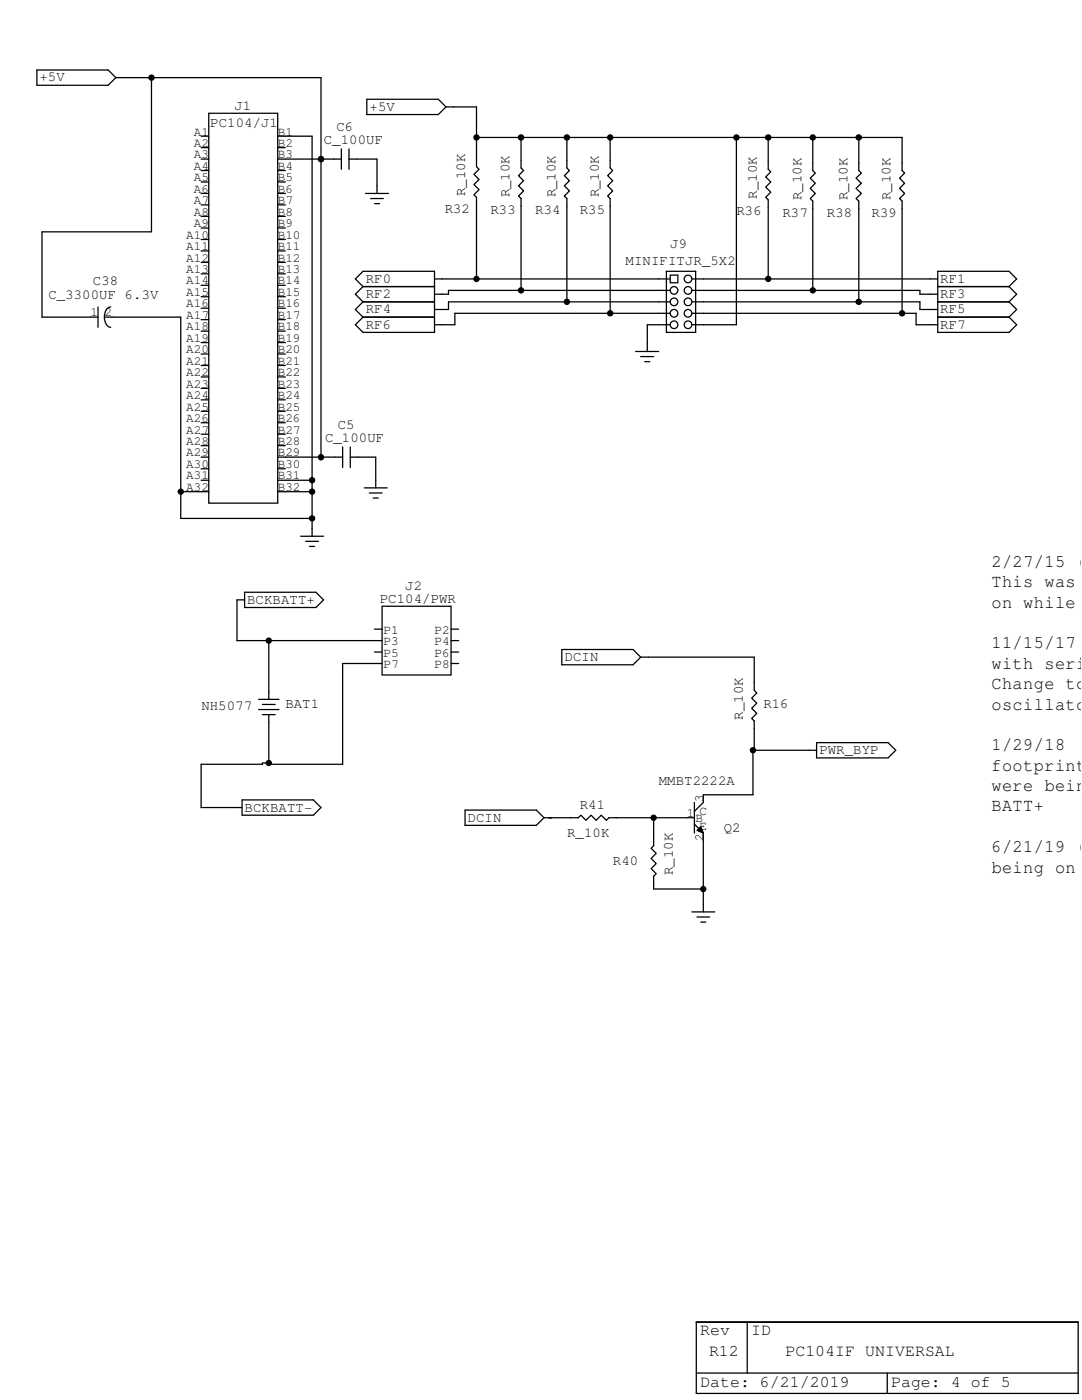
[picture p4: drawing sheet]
<svg xmlns="http://www.w3.org/2000/svg" width="216mm" height="279mm" viewBox="0 0 216 279" stroke-linecap="round" stroke-linejoin="round" font-family="sans-serif">
<g fill="none" stroke="#000" stroke-width=".25">
<path d="M72.9 38.6h4.6M74 39.6h2.5M75.2 37.1v1.5M121.8 32v1.5l.5 .5-1.1 1.1 1.1 1-1.1 1 1.1 1-1.1 1 .6 .5v1.5M74.7 40.6h1M18 63.3h1.6M19.6 61.3v4M20.8 63.3h1.6M22.1 61.3a1.76 1.76 0 0 0-1.3 2 1.79 1.79 0 0 0 1.3 2M72.7 97.4h4.6M73.7 98.4h2.5M74.5 99.4h1"/>
<path d="M75 95.8v1.6M47.3 119.7h1.5M48.8 118.2h14.2l1.6 1.5-1.6 1.5h-14.2zM48.3 159.6h14.2l1.6 1.6-1.6 1.5h-14.2zM140.3 158.6v1.5l-1.7 1.8M46.8 161.2h1.5M113.9 163.2h1.5l.5-.5 1 1 1-1 1.1 1 1-1 1 1 .5-.5h1.5M130.4 167.3v1.5l-.5 .5 1 1-1 1 1 1-1 1.1 1 1-.5 .5v1.5M137 163.2h1.6M138.6 160.1v6.1M138.6 164.5l1.7 1.7v1.6M139.1 165.7l.7-.7 .5 1.2z"/>
</g>
<path d="M139.1 165.7l.7-.7 .5 1.2z" fill="#000"/>
<path d="M133.7 54.9h1.6v1.5h-1.6z" fill-rule="evenodd" fill="#fff"/>
<path d="M133.7 54.9h1.6v1.5h-1.6z" fill="none" stroke="#000" stroke-width=".25"/>
<circle cx="134.5" cy="58" r=".76" fill="#fff"/>
<circle cx="134.5" cy="58" r=".76" fill="none" stroke="#000" stroke-width=".25"/>
<circle cx="134.5" cy="60.2" r=".76" fill="#fff"/>
<circle cx="134.5" cy="60.2" r=".76" fill="none" stroke="#000" stroke-width=".25"/>
<circle cx="134.5" cy="62.5" r=".76" fill="#fff"/>
<circle cx="134.5" cy="62.5" r=".76" fill="none" stroke="#000" stroke-width=".25"/>
<circle cx="134.5" cy="64.8" r=".76" fill="#fff"/>
<circle cx="134.5" cy="64.8" r=".76" fill="none" stroke="#000" stroke-width=".25"/>
<circle cx="137.3" cy="64.8" r=".76" fill="#fff"/>
<circle cx="137.3" cy="64.8" r=".76" fill="none" stroke="#000" stroke-width=".25"/>
<circle cx="137.3" cy="62.5" r=".76" fill="#fff"/>
<circle cx="137.3" cy="62.5" r=".76" fill="none" stroke="#000" stroke-width=".25"/>
<circle cx="137.3" cy="60.2" r=".76" fill="#fff"/>
<circle cx="137.3" cy="60.2" r=".76" fill="none" stroke="#000" stroke-width=".25"/>
<circle cx="137.3" cy="58" r=".76" fill="#fff"/>
<circle cx="137.3" cy="58" r=".76" fill="none" stroke="#000" stroke-width=".25"/>
<circle cx="137.3" cy="55.7" r=".76" fill="#fff"/>
<g fill="none" stroke="#000" stroke-width=".25">
<path d="M131.4 55.7h2.3M131.4 58h2.3M133 54.1h5.8v12.2h-5.8zM138 55.7h2.3M138 58h2.3M131.4 60.2h2.3M131.4 62.5h2.3M131.4 64.8h2.3M138 60.2h2.3M138 62.5h2.3M138 64.8h2.3"/>
<circle cx="137.3" cy="55.7" r=".76"/>
</g>
<path d="M41.7 22.6h13.7v77.8h-13.7z" fill-rule="evenodd" fill="#fff"/>
<g fill="none" stroke="#000" stroke-width=".25">
<path d="M7.4 14h14.2l1.5 1.5-1.5 1.5h-14.2zM23.1 15.5h1.5M73.2 19.8h14.3l1.5 1.5-1.5 1.6h-14.3zM40.1 27.2h1.6M40.1 29.5h1.6M40.1 31.8h1.6M40.1 34h1.6M40.1 36.3h1.6M40.1 38.6h1.6M41.7 22.6h13.7v77.8h-13.7zM55.4 27.2h1.5M55.4 29.5h1.5"/>
<path d="M55.4 31.8h1.5M55.4 34h1.5M55.4 36.3h1.5M55.4 38.6h1.5M66.6 31.8h1.5M68.1 29.7v4.1M69.6 31.8h1.6M69.6 29.7v4.1M89 21.3h1.5M95.1 31.8v1.5l.5 .5-1 1 1 1-1 1 1 1-1 1.1 .5 .5v1.5M104 32v1.5l.5 .5-1 1.1 1 1-1 1 1 1-1 1 .5 .5v1.5M113.1 32v1.5l.5 .5-1 1.1 1 1-1 1 1 1-1 1 .5 .5v1.5"/>
<path d="M153.3 32.3v1.5l.5 .5-1 1 1 1-1 1 1 1.1-1 1 .5 .5v1.5M162.2 32.5v1.5l.5 .5-1 1.1 1 1-1 1 1 1-1 1 .5 .5v1.6M171.4 32.5v1.5l.5 .5-1.1 1.1 1.1 1-1.1 1 1.1 1-1.1 1 .6 .5v1.6M180 32.5v1.5l.5 .5-1 1.1 1 1-1 1 1 1-1 1 .5 .5v1.6M40.1 40.9h1.6M40.1 43.2h1.6M40.1 45.5h1.6M40.1 47.8h1.6M40.1 50.1h1.6M40.1 52.4h1.6M40.1 54.7h1.6M40.1 56.9h1.6"/>
<path d="M40.1 59.2h1.6M55.4 40.9h1.5M55.4 43.2h1.5M55.4 45.5h1.5M55.4 47.8h1.5M55.4 50.1h1.5M55.4 52.4h1.5M55.4 54.7h1.5M55.4 56.9h1.5M55.4 59.2h1.5M72.4 57.2h14.3M72.4 57.2l-1.5-1.5 1.5-1.6h14.3v12.2h-14.3l-1.5-1.5 1.5-1.5"/>
<path d="M72.4 57.2l-1.5 1.5 1.5 1.5M86.7 55.7h1.5M86.7 58.7h1.5M185.6 55.7h1.5M185.6 58.7h1.5M187.1 57.2h14.2M201.3 57.2l1.6-1.5-1.6-1.6h-14.2v12.2h14.2l1.6-1.5-1.6-1.5M201.3 57.2l1.6 1.5-1.6 1.5M40.1 61.5h1.6M40.1 63.8h1.6M40.1 66.1h1.6M40.1 68.4h1.6"/>
<path d="M40.1 70.7h1.6M40.1 72.9h1.6M40.1 75.2h1.6M40.1 77.5h1.6M40.1 79.8h1.6M55.4 61.5h1.5M55.4 63.8h1.5M55.4 66.1h1.5M55.4 68.4h1.5M55.4 70.7h1.5M55.4 72.9h1.5M55.4 75.2h1.5"/>
<path d="M55.4 77.5h1.5M55.4 79.8h1.5M72.4 60.2h14.3M72.4 63.3h14.3M72.4 60.2l-1.5 1.6 1.5 1.5M86.7 61.8h1.5M86.7 64.8h1.5M126.8 70.1h4.6M127.8 71.2h2.6M128.7 72.2h1M129.2 68.6v1.5M185.6 61.8h1.5"/>
<path d="M185.6 64.8h1.5M187.1 60.2h14.2M187.1 63.3h14.2M201.3 60.2l1.6 1.6-1.6 1.5M40.1 82.1h1.6M40.1 84.4h1.6M40.1 86.7h1.6M40.1 88.9h1.6M40.1 91.2h1.6M40.1 93.6h1.6M40.1 95.8h1.6M40.1 98.1h1.6"/>
<path d="M55.4 82.1h1.5M55.4 84.4h1.5M55.4 86.7h1.5M55.4 88.9h1.5M55.4 91.2h1.5M55.4 93.6h1.5M55.4 95.8h1.5M55.4 98.1h1.5M66.8 91.2h1.6M68.4 89.2v4.1M69.9 91.2h1.5M69.9 89.2v4.1"/>
<path d="M60 107h4.6M61 108h2.5M61.8 109.1h1M62.3 105.5v1.5M112.1 129.6h14.2l1.5 1.5-1.5 1.6h-14.2zM127.8 131.1h1.6M150.5 136.2v1.6l.5 .5-1 1 1 1-1 1.1 1 1-1 1 .5 .5v1.5M161.4 149.7h1.5M162.9 148.2h14.3l1.5 1.5-1.5 1.6h-14.3zM92.8 161.7h14.2l1.5 1.5-1.5 1.5h-14.2zM108.5 163.2h1.6M138 182h4.6"/>
<path d="M139.1 183h2.5M139.8 184h1M140.3 180.5v1.5"/>
</g>
<path d="M76.2 121h13.8v13.7h-13.8z" fill-rule="evenodd" fill="#fff"/>
<g fill="none" stroke="#000" stroke-width=".25">
<path d="M24.6 15.5h39.5v75.7M30.2 15.5v30.8h-21.8v17h9.6M56.9 31.8h9.7M56.9 27.2h5.4v78.3M71.2 31.8h4v5.3M90.5 21.3h4.6v10.5M95.1 27.4h84.9v5.1M104 27.4v4.6M113.1 27.4v4.6M121.8 27.4v4.6M146.9 27.4v37.4h-6.6M153.3 27.4v4.9"/>
<path d="M162.2 27.4v5.1M171.4 27.4v5.1M88.2 55.7h43.2M95.1 40.9v14.8M104 41.1v16.9M113.1 41.1v19.1M121.8 41.1v21.4M131.4 58h-41.9v.7h-1.3M140.3 58h43.3v.7h2M140.3 55.7h45.3M153.3 41.4v14.3M162.2 41.7v16.3"/>
<path d="M171.4 41.7v18.5M180 41.7v20.8M22.4 63.3h13.7v40.2h26.2M131.4 64.8h-2.2v3.8M131.4 62.5h-40.6v2.3h-2.6M131.4 60.2h-41.9v1.6h-1.3M140.3 62.5h42.5v2.3h2.8M140.3 60.2h43.3v1.6h2M36.1 98.1h4M56.9 91.2h9.9M56.9 98.1h5.4M56.9 95.8h5.4"/>
<path d="M71.4 91.2h3.6v4.6M47.3 119.7v8.1h28.9M51.6 139.6h4.1M53.6 127.8v11.8M74.7 125.6h1.5M74.7 130.1h1.5M76.2 121h13.8v13.7h-13.8zM76.2 132.4h-7.8v20.1h-14.8v-9.9M90 125.6h1.5M90 127.8h1.5M90 130.1h1.5M90 132.4h1.5"/>
<path d="M129.4 131.1h21.1v5.1M51.6 141.6h4.1M52.4 140.6h2.5M52.4 142.6h2.5M53.6 152.3h-1.2v.2h-12.3v8.7h6.7M150.5 145.4v4.3M161.4 149.7h-11.2v8.9h-9.9M109.6 163.2h.1M109.6 163.2h4.3M123 163.2h14M130.4 163.2v4.1M130.4 176.4v1h9.9"/>
<path d="M140.3 167.8v12.7M138.9 263.9h76.2v14.2h-76.2zM138.9 274h76.2M149.1 263.9v10.1M177 274v4.1"/>
<circle cx="30.2" cy="15.5" r=".51"/>
<circle cx="64" cy="31.8" r=".51"/>
<circle cx="95.1" cy="27.4" r=".51"/>
<circle cx="104" cy="27.4" r=".51"/>
<circle cx="113.1" cy="27.4" r=".51"/>
<circle cx="121.8" cy="27.4" r=".51"/>
<circle cx="146.9" cy="27.4" r=".51"/>
<circle cx="153.3" cy="27.4" r=".51"/>
<circle cx="162.2" cy="27.4" r=".51"/>
<circle cx="171.4" cy="27.4" r=".52"/>
<circle cx="95.1" cy="55.7" r=".51"/>
<circle cx="104" cy="57.9" r=".51"/>
<circle cx="153.3" cy="55.7" r=".51"/>
<circle cx="162.2" cy="57.9" r=".5"/>
<circle cx="113.1" cy="60.2" r=".51"/>
<circle cx="121.8" cy="62.5" r=".51"/>
<circle cx="171.4" cy="60.2" r=".52"/>
<circle cx="180" cy="62.5" r=".51"/>
<circle cx="36.1" cy="98.1" r=".5"/>
<circle cx="62.3" cy="95.8" r=".51"/>
<circle cx="62.3" cy="98.1" r=".51"/>
<circle cx="64" cy="91.2" r=".52"/>
<circle cx="62.3" cy="103.5" r=".51"/>
<circle cx="53.6" cy="127.9" r=".51"/>
<circle cx="53.6" cy="152.3" r=".51"/>
<circle cx="150.2" cy="149.7" r=".51"/>
<circle cx="130.4" cy="163.2" r=".51"/>
<circle cx="140.3" cy="177.4" r=".51"/>
</g>
<g fill="#000">
<circle cx="30.2" cy="15.5" r=".51"/>
<circle cx="64" cy="31.8" r=".51"/>
<circle cx="95.1" cy="27.4" r=".51"/>
<circle cx="104" cy="27.4" r=".51"/>
<circle cx="113.1" cy="27.4" r=".51"/>
<circle cx="121.8" cy="27.4" r=".51"/>
<circle cx="146.9" cy="27.4" r=".51"/>
<circle cx="153.3" cy="27.4" r=".51"/>
<circle cx="162.2" cy="27.4" r=".51"/>
<circle cx="171.4" cy="27.4" r=".52"/>
<circle cx="95.1" cy="55.7" r=".51"/>
<circle cx="104" cy="57.9" r=".51"/>
<circle cx="153.3" cy="55.7" r=".51"/>
<circle cx="162.2" cy="57.9" r=".5"/>
<circle cx="113.1" cy="60.2" r=".51"/>
<circle cx="121.8" cy="62.5" r=".51"/>
<circle cx="171.4" cy="60.2" r=".52"/>
<circle cx="180" cy="62.5" r=".51"/>
<circle cx="36.1" cy="98.1" r=".5"/>
<circle cx="62.3" cy="95.8" r=".51"/>
<circle cx="62.3" cy="98.1" r=".51"/>
<circle cx="64" cy="91.2" r=".52"/>
<circle cx="62.3" cy="103.5" r=".51"/>
<circle cx="53.6" cy="127.9" r=".51"/>
<circle cx="53.6" cy="152.3" r=".51"/>
<circle cx="150.2" cy="149.7" r=".51"/>
<circle cx="130.4" cy="163.2" r=".51"/>
<circle cx="140.3" cy="177.4" r=".51"/>
</g>
<g font-size="3.6">
<text x="197.8" y="113.1">2/27/15 (</text>
<text x="197.8" y="117.2">This was</text>
<text x="197.8" y="121.3">on while</text>
<text x="197.8" y="129.4">11/15/17</text>
<text x="197.8" y="133.5">with seria</text>
<text x="197.8" y="137.5">Change to</text>
<text x="197.8" y="141.6">oscillator</text>
<text x="197.8" y="149.7">1/29/18</text>
<text x="197.8" y="153.8">footprint</text>
<text x="197.8" y="157.9">were bein</text>
<text x="197.8" y="161.9">BATT+</text>
<text x="197.8" y="170.1">6/21/19 (</text>
<text x="197.8" y="174.2">being on</text>
</g>
<g font-size="3.3">
<text x="139.7" y="266.5">Rev</text>
<text x="149.9" y="266.5">ID</text>
<text x="141.5" y="270.6">R12</text>
<text x="156.7" y="270.6">PC104IF UNIVERSAL</text>
<text x="139.7" y="276.9">Date: 6/21/2019</text>
<text x="177.8" y="276.9">Page: 4 of 5</text>
</g>
<g font-size="2.8">
<text x="7.9" y="16.3">+5V</text>
<text x="46.8" y="21.9">J1</text>
<text x="73.7" y="22.1">+5V</text>
<text x="42" y="25.4">PC104/J1</text>
<text x="64.6" y="28.7">C_100UF</text>
<text x="67.1" y="26.2">C6</text>
<text x="92.8" y="39.2" transform="rotate(-90 92.8 39.2)">R_10K</text>
<text x="101.7" y="39.4" transform="rotate(-90 101.7 39.4)">R_10K</text>
<text x="110.9" y="39.4" transform="rotate(-90 110.9 39.4)">R_10K</text>
<text x="119.5" y="39.4" transform="rotate(-90 119.5 39.4)">R_10K</text>
<text x="151" y="39.7" transform="rotate(-90 151 39.7)">R_10K</text>
<text x="159.9" y="39.9" transform="rotate(-90 159.9 39.9)">R_10K</text>
<text x="169.1" y="39.9" transform="rotate(-90 169.1 39.9)">R_10K</text>
<text x="177.7" y="39.9" transform="rotate(-90 177.7 39.9)">R_10K</text>
<text x="88.7" y="42.5">R32</text>
<text x="97.9" y="42.7">R33</text>
<text x="106.8" y="42.7">R34</text>
<text x="115.7" y="42.7">R35</text>
<text x="146.9" y="43">R36</text>
<text x="156.1" y="43.2">R37</text>
<text x="165" y="43.2">R38</text>
<text x="173.9" y="43.2">R39</text>
<text x="124.8" y="52.9">MINIFITJR_5X2</text>
<text x="133.7" y="49.6">J9</text>
<text x="9.7" y="59.7">C_3300UF 6.3V</text>
<text x="18.5" y="56.9">C38</text>
<text x="73" y="56.4">RF0</text>
<text x="73" y="59.5">RF2</text>
<text x="187.6" y="56.4">RF1</text>
<text x="187.6" y="59.5">RF3</text>
<text x="73" y="62.5">RF4</text>
<text x="73" y="65.6">RF6</text>
<text x="187.6" y="62.5">RF5</text>
<text x="187.6" y="65.6">RF7</text>
<text x="64.9" y="88.2">C_100UF</text>
<text x="67.4" y="85.7">C5</text>
<text x="80.9" y="117.7">J2</text>
<text x="49.3" y="120.5">BCKBATT+</text>
<text x="75.8" y="120.3">PC104/PWR</text>
<text x="112.6" y="132">DCIN</text>
<text x="40.2" y="141.6">NH5077</text>
<text x="56.9" y="141.4">BAT1</text>
<text x="148.2" y="143.6" transform="rotate(-90 148.2 143.6)">R_10K</text>
<text x="152.3" y="141.4">R16</text>
<text x="163.5" y="150.5">PWR_BYP</text>
<text x="48.8" y="162">BCKBATT-</text>
<text x="115.7" y="161.5">R41</text>
<text x="131.4" y="156.6">MMBT2222A</text>
<text x="93.3" y="164">DCIN</text>
<text x="113.2" y="167">R_10K</text>
<text x="144.4" y="166">Q2</text>
<text x="122.3" y="172.6">R40</text>
<text x="134.2" y="174.7" transform="rotate(-90 134.2 174.7)">R_10K</text>
</g>
<g font-size="2.5">
<text x="38.7" y="27.1">A1</text>
<text x="38.7" y="29.3">A2</text>
<text x="55.4" y="29.3">B2</text>
<text x="55.4" y="27.1">B1</text>
<text x="38.7" y="31.6">A3</text>
<text x="38.7" y="33.9">A4</text>
<text x="55.4" y="33.9">B4</text>
<text x="55.4" y="31.6">B3</text>
<text x="38.7" y="36.2">A5</text>
<text x="38.7" y="38.5">A6</text>
<text x="38.7" y="40.8">A7</text>
<text x="55.4" y="40.8">B7</text>
<text x="55.4" y="38.5">B6</text>
<text x="55.4" y="36.2">B5</text>
<text x="37.1" y="47.6">A10</text>
<text x="38.7" y="43.1">A8</text>
<text x="38.7" y="45.3">A9</text>
<text x="55.4" y="47.6">B10</text>
<text x="55.4" y="45.3">B9</text>
<text x="55.4" y="43.1">B8</text>
<text x="37.1" y="49.9">A11</text>
<text x="37.1" y="52.2">A12</text>
<text x="55.4" y="52.2">B12</text>
<text x="55.4" y="49.9">B11</text>
<text x="37.1" y="54.5">A13</text>
<text x="37.1" y="56.8">A14</text>
<text x="37.1" y="59.1">A15</text>
<text x="55.4" y="59.1">B15</text>
<text x="55.4" y="56.8">B14</text>
<text x="55.4" y="54.5">B13</text>
<text x="18" y="63.1">1</text>
<text x="20.9" y="63.1">2</text>
<text x="37.1" y="61.3">A16</text>
<text x="37.1" y="63.6">A17</text>
<text x="37.1" y="65.9">A18</text>
<text x="55.4" y="65.9">B18</text>
<text x="55.4" y="63.6">B17</text>
<text x="55.4" y="61.3">B16</text>
<text x="37.1" y="68.2">A19</text>
<text x="37.1" y="70.5">A20</text>
<text x="55.4" y="70.5">B20</text>
<text x="55.4" y="68.2">B19</text>
<text x="37.1" y="72.8">A21</text>
<text x="37.1" y="75.1">A22</text>
<text x="37.1" y="77.4">A23</text>
<text x="55.4" y="77.4">B23</text>
<text x="55.4" y="75.1">B22</text>
<text x="55.4" y="72.8">B21</text>
<text x="37.1" y="79.7">A24</text>
<text x="37.1" y="82">A25</text>
<text x="55.4" y="82">B25</text>
<text x="55.4" y="79.7">B24</text>
<text x="37.1" y="84.2">A26</text>
<text x="37.1" y="86.5">A27</text>
<text x="37.1" y="88.8">A28</text>
<text x="55.4" y="88.8">B28</text>
<text x="55.4" y="86.5">B27</text>
<text x="55.4" y="84.2">B26</text>
<text x="37.1" y="91.1">A29</text>
<text x="37.1" y="93.4">A30</text>
<text x="37.1" y="95.7">A31</text>
<text x="55.4" y="95.7">B31</text>
<text x="55.4" y="93.4">B30</text>
<text x="55.4" y="91.1">B29</text>
<text x="37.1" y="98">A32</text>
<text x="55.4" y="98">B32</text>
<text x="76.5" y="126.4">P1</text>
<text x="76.5" y="128.7">P3</text>
<text x="76.5" y="131">P5</text>
<text x="86.7" y="131">P6</text>
<text x="86.7" y="128.7">P4</text>
<text x="86.7" y="126.4">P2</text>
<text x="76.5" y="133.3">P7</text>
<text x="86.7" y="133.3">P8</text>
<text x="140.3" y="160.1" transform="rotate(-90 140.3 160.1)">3</text>
<text x="137" y="163.1">1</text>
<text x="138.8" y="164.1">B</text>
<text x="139.6" y="162.6">C</text>
<text x="139.6" y="165.6">E</text>
<text x="140.3" y="167.8" transform="rotate(-90 140.3 167.8)">2</text>
</g>
</svg>
